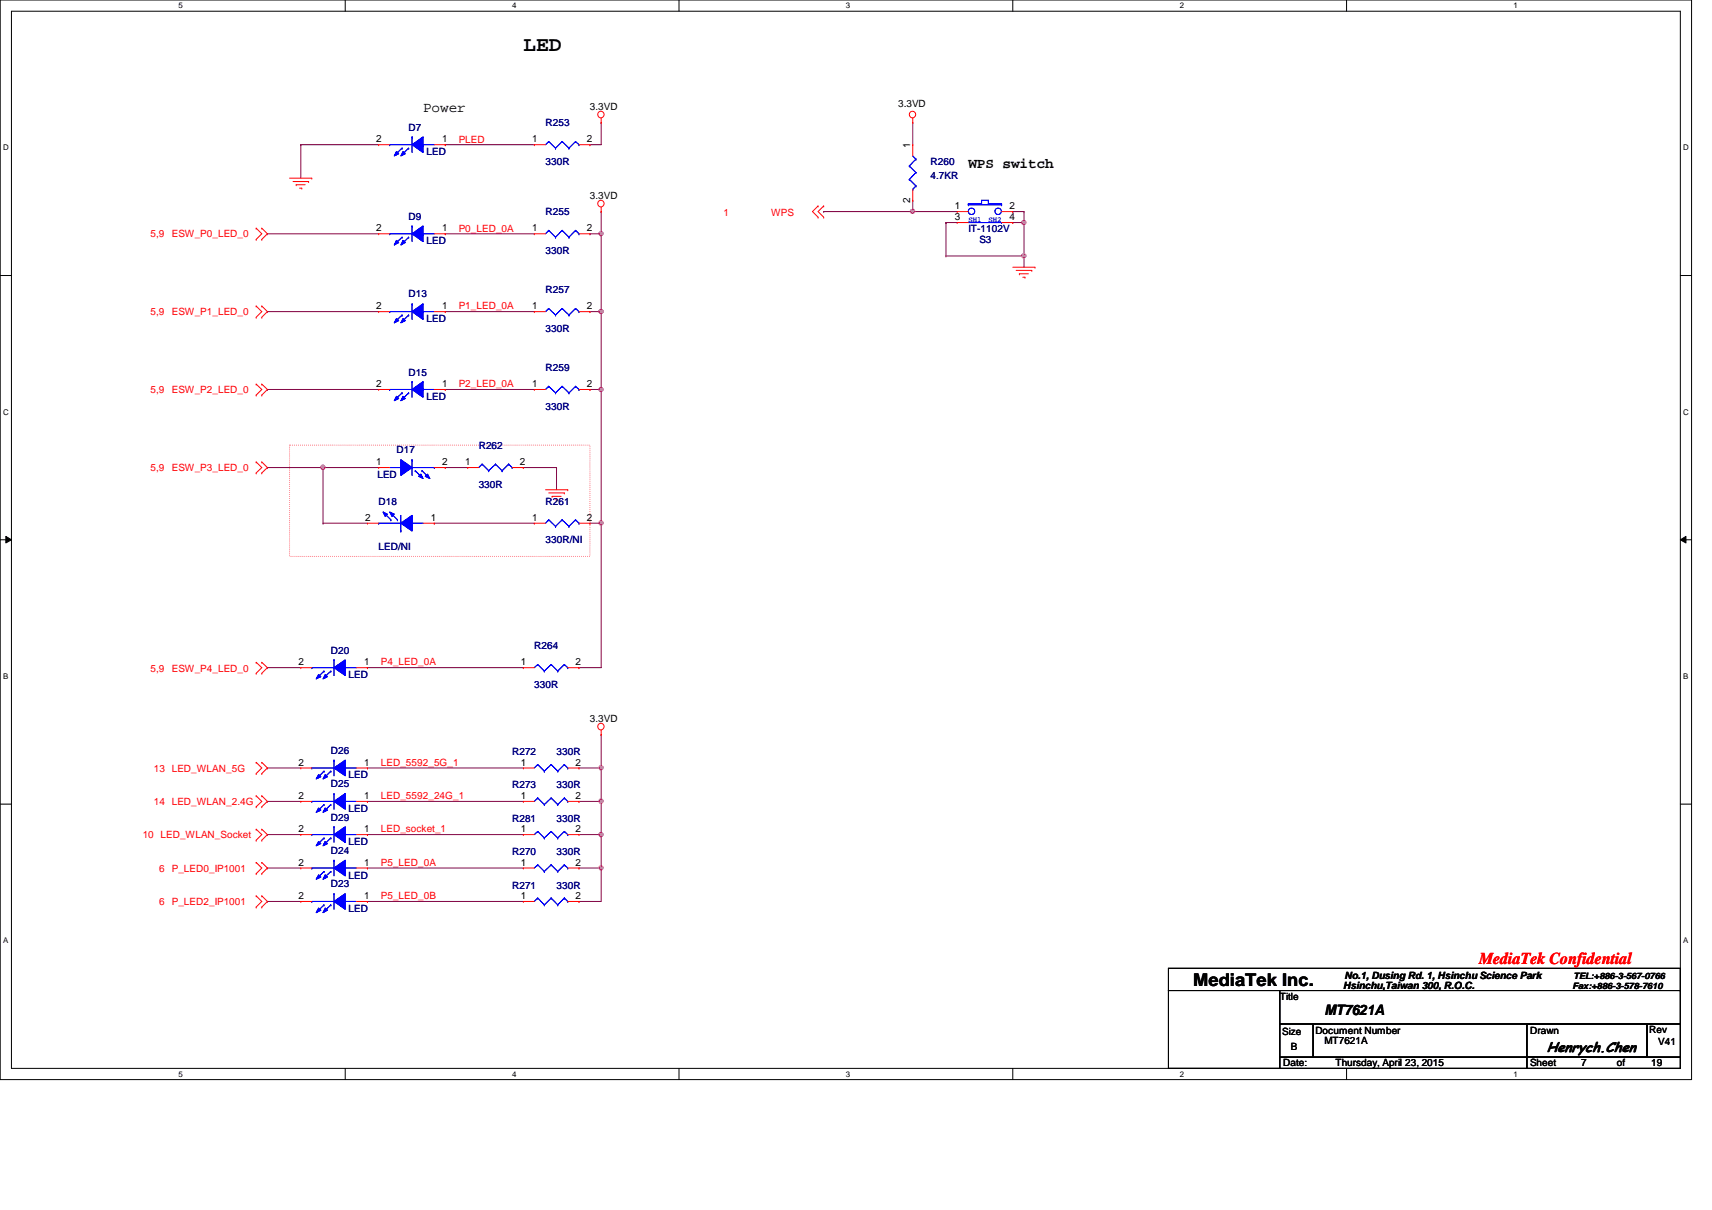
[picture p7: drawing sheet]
<svg xmlns="http://www.w3.org/2000/svg" width="297mm" height="210mm" viewBox="0 0 297 210" stroke-linecap="round" stroke-linejoin="round" font-family="sans-serif">
<path d="M0 0h293.5v187.3h-293.5zM2 1.9h289.5v183.4h-289.5z" fill="none" stroke="#000" stroke-width=".17"/>
<g fill="#fff">
<path d="M30.9 .2h.8v1.5h-.8z"/>
<path d="M30.9 185.5h.8v1.6h-.8z"/>
</g>
<path d="M59.9 0v1.9M59.9 185.3v2" fill="none" stroke="#000" stroke-width=".17"/>
<g fill="#fff">
<path d="M88.9 .2h.7v1.5h-.7z"/>
<path d="M88.9 185.5h.7v1.6h-.7z"/>
</g>
<path d="M117.8 0v1.9M117.8 185.3v2" fill="none" stroke="#000" stroke-width=".17"/>
<g fill="#fff">
<path d="M146.8 .2h.7v1.5h-.7z"/>
<path d="M146.8 185.5h.7v1.6h-.7z"/>
</g>
<path d="M175.7 0v1.9M175.7 185.3v2" fill="none" stroke="#000" stroke-width=".17"/>
<g fill="#fff">
<path d="M204.7 .2h.7v1.5h-.7z"/>
<path d="M204.7 185.5h.7v1.6h-.7z"/>
</g>
<path d="M233.6 0v1.9M233.6 185.3v2" fill="none" stroke="#000" stroke-width=".17"/>
<g fill="#fff">
<path d="M262.6 .2h.8v1.5h-.8z"/>
<path d="M262.6 185.5h.8v1.6h-.8z"/>
<path d="M.5 24.8h1v1.6h-1z"/>
<path d="M292.1 24.8h.9v1.6h-.9z"/>
<path d="M.5 70.7h1v1.5h-1z"/>
<path d="M292.1 70.7h.9v1.5h-.9z"/>
</g>
<path d="M0 47.8h2M291.5 47.8h2" fill="none" stroke="#000" stroke-width=".17"/>
<g fill="#fff">
<path d="M.5 116.5h.9v1.6h-.9z"/>
<path d="M292.1 116.5h.8v1.6h-.8z"/>
</g>
<path d="M0 93.6h2M1 93l1 .6-1 .6zM291.5 93.6l1-.6v1.2zM291.5 93.6h2" fill="none" stroke="#000" stroke-width=".17"/>
<path d="M1 93l1 .6-1 .6zM291.5 93.6l1-.6v1.2z" fill="#000"/>
<g fill="#fff">
<path d="M.5 162.4h.9v1.5h-.9z"/>
<path d="M292.1 162.4h.8v1.5h-.8z"/>
</g>
<path d="M0 139.5h2M291.5 139.5h2" fill="none" stroke="#000" stroke-width=".17"/>
<path d="M50.2 77.2h52.2v19.3h-52.2z" fill="none" stroke="#ff0080" stroke-width=".17" stroke-dasharray="0 .3"/>
<path d="M158.4 21.3h.1M158.4 36.7h.1M158.4 21.3v3.8M158.4 36.7h7.7M164.1 38.6h.1M164.1 38.6v5.8M164.1 44.4h.1M164.1 44.4h13.6M177.7 44.4h.1M177.7 44.4v2" fill="none" stroke="#800040" stroke-width=".17"/>
<circle cx="158.3" cy="36.7" r=".37" fill="#f0f"/>
<circle cx="158.3" cy="36.7" r=".37" fill="none" stroke="#f0f" stroke-width=".17"/>
<path d="M104.3 21.3h.1M104.3 21.3v3.8M158.4 34.8h.1M158.4 34.8v1.9M175.7 36.7h.1M175.7 38.6h.1M175.7 36.7h2M175.7 38.6h2M177.7 36.7h.1M177.7 38.6h.1M177.7 36.7v7.7" fill="none" stroke="#800040" stroke-width=".17"/>
<circle cx="177.6" cy="44.4" r=".37" fill="#f0f"/>
<circle cx="177.6" cy="44.4" r=".37" fill="none" stroke="#f0f" stroke-width=".17"/>
<circle cx="177.6" cy="38.6" r=".38" fill="#f0f"/>
<circle cx="177.6" cy="38.6" r=".38" fill="none" stroke="#f0f" stroke-width=".17"/>
<path d="M52.2 25.1h.1M52.2 25.1h13.5M52.2 25.1v5.8M77.3 25.1h.1M77.3 25.1h15.4M102.4 25.1h.1M102.4 25.1h1.9M104.3 36.7h.1M104.3 36.7v3.9h-1.9M164.1 38.6h.1M164.1 38.6h2M102.4 40.6h.1" fill="none" stroke="#800040" stroke-width=".17"/>
<circle cx="104.3" cy="40.5" r=".37" fill="#f0f"/>
<circle cx="104.3" cy="40.5" r=".37" fill="none" stroke="#f0f" stroke-width=".17"/>
<path d="M77.3 40.6h.1M77.3 40.6h15.4M104.3 40.6h.1M104.3 40.6v13.5" fill="none" stroke="#800040" stroke-width=".17"/>
<circle cx="104.3" cy="54" r=".37" fill="#f0f"/>
<circle cx="104.3" cy="54" r=".37" fill="none" stroke="#f0f" stroke-width=".17"/>
<g fill="none" stroke="#800040" stroke-width=".17">
<path d="M77.3 54.1h.1M77.3 54.1h15.4M77.3 67.6h.1M77.3 67.6h15.4M102.4 67.6h.1M102.4 67.6h1.9M77.3 81.1h.1M77.3 81.1h3.8M104.3 90.8h.1M104.3 90.8v25h-3.8M63.8 115.8h.1M63.8 115.8h27"/>
<path d="M100.5 115.8h.1"/>
</g>
<circle cx="104.3" cy="90.7" r=".38" fill="#f0f"/>
<circle cx="104.3" cy="90.7" r=".38" fill="none" stroke="#f0f" stroke-width=".17"/>
<path d="M102.4 54.1h.1M102.4 54.1h1.9M104.3 54.1h.1M104.3 54.1v13.5" fill="none" stroke="#800040" stroke-width=".17"/>
<circle cx="104.3" cy="54" r=".37" fill="#f0f"/>
<circle cx="104.3" cy="54" r=".37" fill="none" stroke="#f0f" stroke-width=".17"/>
<g fill="none" stroke="#800040" stroke-width=".17">
<path d="M46.4 40.6h.1M46.4 54.1h.1M46.4 40.6h19.3M46.4 54.1h19.3M46.4 67.6h.1M46.4 67.6h19.3M46.4 81.1h.1M46.4 81.1h9.6M46.4 115.8h.1M46.4 115.8h5.8M104.3 127.4h.1M104.3 127.4v5.8"/>
<path d="M46.4 150.6h.1M46.4 156.4h.1M46.4 156.4h5.8M46.4 150.6h5.8M63.8 156.4h.1M63.8 150.6h.1M63.8 156.4h27M63.8 150.6h27M100.5 150.6h.1M100.5 150.6h3.8"/>
</g>
<circle cx="104.3" cy="150.6" r=".37" fill="#f0f"/>
<circle cx="104.3" cy="150.6" r=".37" fill="none" stroke="#f0f" stroke-width=".17"/>
<g fill="none" stroke="#800040" stroke-width=".17">
<path d="M46.4 133.2h.1M46.4 139h.1M46.4 139h5.8M46.4 133.2h5.8M63.8 139h.1M63.8 133.2h.1M63.8 139h27M63.8 133.2h27M100.5 133.2h.1M100.5 133.2h3.8M100.5 156.4h.1M104.3 150.6h.1"/>
<path d="M104.3 144.8h.1M104.3 144.8v11.6h-3.8"/>
</g>
<circle cx="104.3" cy="144.8" r=".38" fill="#f0f"/>
<circle cx="104.3" cy="144.8" r=".38" fill="none" stroke="#f0f" stroke-width=".17"/>
<path d="M100.5 139h.1M104.3 133.2h.1M104.3 133.2v5.8h-3.8" fill="none" stroke="#800040" stroke-width=".17"/>
<circle cx="104.3" cy="133.2" r=".37" fill="#f0f"/>
<circle cx="104.3" cy="133.2" r=".37" fill="none" stroke="#f0f" stroke-width=".17"/>
<path d="M104.3 67.6h.1M104.3 67.6v23.2h-1.9M90.8 81.1h.1M90.8 81.1h5.8M96.6 81.1h.1M96.6 81.1v3.9M102.4 90.8h.1" fill="none" stroke="#800040" stroke-width=".17"/>
<circle cx="104.3" cy="67.6" r=".38" fill="#f0f"/>
<circle cx="104.3" cy="67.6" r=".38" fill="none" stroke="#f0f" stroke-width=".17"/>
<path d="M56 90.8h.1M56 81.1h.1M56 90.8h7.8M56 81.1v9.7M75.3 90.8h.1M75.3 90.8h17.4" fill="none" stroke="#800040" stroke-width=".17"/>
<circle cx="56" cy="81.1" r=".38" fill="#f0f"/>
<circle cx="56" cy="81.1" r=".38" fill="none" stroke="#f0f" stroke-width=".17"/>
<path d="M142.9 36.7h.1M142.9 36.7h15.5M56 81.1h.1M56 81.1h9.7M104.3 139h.1M104.3 139v5.8M46.4 144.8h.1M46.4 144.8h5.8M63.8 144.8h.1M63.8 144.8h27M100.5 144.8h3.8M104.3 144.8h.1" fill="none" stroke="#800040" stroke-width=".17"/>
<circle cx="104.3" cy="139" r=".38" fill="#f0f"/>
<circle cx="104.3" cy="139" r=".38" fill="none" stroke="#f0f" stroke-width=".17"/>
<g fill="none" stroke="#f00" stroke-width=".17">
<path d="M44.4 39.6h.1M44.4 39.6l1 1-1 .9M45.4 39.6h.1M45.4 39.6l1 1-1 .9M50.2 30.9h3.9M50.8 31.5h2.7M51.4 32h.1M51.4 32h1.6M52 32.6h.4M52.4 32.6h.1M53.5 31.5h.1M54.1 30.9h.1"/>
<path d="M104.3 21.3h.1M104.3 36.7h.1M104.3 20.5v.8M104.3 35.9v.8M141.9 35.7h.1M141.9 37.7h.1M141.9 35.7l-.9 1 .9 1M142.9 35.7h.1M142.9 37.7h.1M142.9 35.7l-1 1 1 1M158.4 21.3h.1M158.4 20.5v.8"/>
<path d="M44.4 41.5h.1M44.4 55h.1M44.4 53.1h.1M44.4 53.1l1 1-1 .9M45.4 41.5h.1M45.4 53.1h.1M45.4 55h.1M45.4 53.1l1 1-1 .9M175.7 46.4h3.9M176.3 46.9h2.7M176.9 47.5h.1M176.9 47.5h1.5"/>
<path d="M177.5 48.1h.3M177.8 48.1h.1M179 46.9h.1M179.6 46.4h.1M44.4 68.5h.1M44.4 66.6h.1M44.4 66.6l1 1-1 .9M45.4 66.6h.1M45.4 68.5h.1M45.4 66.6l1 1-1 .9M44.4 82h.1M44.4 80.1h.1"/>
<path d="M44.4 80.1l1 1-1 .9M45.4 80.1h.1M45.4 82h.1M45.4 80.1l1 1-1 .9M94.7 85h3.8M95.2 85.5h2.7M95.8 86.1h.1M95.8 86.1h1.6M96.4 86.7h.4M96.8 86.7h.1M97.9 85.5h.1M98.5 85h.1"/>
<path d="M44.4 116.8h.1M44.4 114.9h.1M44.4 114.9l1 .9-1 1M45.4 114.9h.1M45.4 116.8h.1M45.4 114.9l1 .9-1 1M44.4 134.2h.1M44.4 132.2h.1M44.4 140h.1M44.4 138h.1M44.4 132.2l1 1-1 1M44.4 138l1 1-1 1"/>
<path d="M45.4 132.2h.1M45.4 134.2h.1M45.4 138h.1M45.4 140h.1M45.4 132.2l1 1-1 1M45.4 138l1 1-1 1M104.3 127.4h.1M104.3 126.7v.7M44.4 151.6h.1M44.4 149.6h.1M44.4 157.4h.1M44.4 155.4h.1"/>
<path d="M44.4 145.8h.1M44.4 143.8h.1M44.4 149.6l1 1-1 1M44.4 155.4l1 1-1 1M44.4 143.8l1 1-1 1M45.4 149.6h.1M45.4 151.6h.1M45.4 155.4h.1M45.4 157.4h.1M45.4 143.8h.1M45.4 145.8h.1M45.4 149.6l1 1-1 1"/>
<path d="M45.4 155.4l1 1-1 1M45.4 143.8l1 1-1 1"/>
<circle cx="104.3" cy="19.9" r=".56"/>
<circle cx="158.3" cy="19.9" r=".56"/>
<circle cx="104.3" cy="35.3" r=".56"/>
<circle cx="104.3" cy="126" r=".56"/>
</g>
<path d="M202.7 168h88.8v3.8h-88.8zM202.7 171.8h19.3v13.5h-19.3zM222 171.8h69.5v5.8h-69.5zM222 177.6h5.8v5.8h-5.8zM227.8 177.6h57.9v5.8h-57.9zM264.9 177.6h20.8v5.8h-20.8zM264.9 177.6h.1M264.9 177.6v5.8M285.7 177.6h5.8v5.8h-5.8zM222 183.4h42.9v1.9h-42.9zM264.9 183.4h26.6v1.9h-26.6z" fill="none" stroke="#000" stroke-width=".17"/>
<path d="M71.5 39.2h.1M71.5 39.2v2.7M67.6 40.6h.1M67.6 40.6h3.9M73.4 40.6h.1M73.4 40.6h1.9" fill="none" stroke="#00f" stroke-width=".17"/>
<path d="M71.5 40.6l1.9-1.4v2.7z" fill-rule="evenodd" fill="#00f"/>
<path d="M71.5 40.6l1.9-1.4v2.7z" fill="none" stroke="#00f" stroke-width=".17"/>
<path d="M68.8 41.7l.4 .4-.8 .4z" fill-rule="evenodd" fill="#00f"/>
<path d="M68.8 41.7l.4 .4-.8 .4z" fill="none" stroke="#00f" stroke-width=".17"/>
<path d="M69.9 41.7l.4 .4-.7 .4z" fill-rule="evenodd" fill="#00f"/>
<path d="M71.5 39.2h.1M71.5 39.2v2.7M67.6 40.6h.1M67.6 40.6h3.9M69.8 41.1h.1M69.8 41.1l-1.2 1.2M69.9 41.7l.4 .4-.7 .4zM70.9 41.1h.1M70.9 41.1l-1.1 1.2M73.4 40.6h.1M73.4 40.6h1.9" fill="none" stroke="#00f" stroke-width=".17"/>
<path d="M71.5 40.6l1.9-1.4v2.7z" fill-rule="evenodd" fill="#00f"/>
<path d="M71.5 40.6l1.9-1.4v2.7z" fill="none" stroke="#00f" stroke-width=".17"/>
<path d="M68.8 41.7l.4 .4-.8 .4z" fill-rule="evenodd" fill="#00f"/>
<path d="M68.8 41.7l.4 .4-.8 .4z" fill="none" stroke="#00f" stroke-width=".17"/>
<path d="M69.9 41.7l.4 .4-.7 .4z" fill-rule="evenodd" fill="#00f"/>
<path d="M69.8 41.1h.1M69.8 41.1l-1.2 1.2M69.9 41.7l.4 .4-.7 .4zM70.9 41.1h.1M70.9 41.1l-1.1 1.2M54.1 144.8h.1M54.1 144.8h3.9M58 143.4h.1M58 143.4v2.7M59.9 144.8h.1M59.9 144.8h1.9" fill="none" stroke="#00f" stroke-width=".17"/>
<path d="M65.7 40.6h.1M65.7 40.6h1.9M75.3 40.6h2M77.3 40.6h.1" fill="none" stroke="#f00" stroke-width=".17"/>
<path d="M58 144.8l1.9-1.4v2.7z" fill-rule="evenodd" fill="#00f"/>
<path d="M58 144.8l1.9-1.4v2.7z" fill="none" stroke="#00f" stroke-width=".17"/>
<path d="M55.3 146l.4 .3-.8 .4z" fill-rule="evenodd" fill="#00f"/>
<path d="M55.3 146l.4 .3-.8 .4z" fill="none" stroke="#00f" stroke-width=".17"/>
<path d="M56.4 146l.4 .3-.8 .4z" fill-rule="evenodd" fill="#00f"/>
<path d="M54.1 144.8h.1M54.1 144.8h3.9M56.2 145.4h.1M56.2 145.4l-1.1 1.1M56.4 146l.4 .3-.8 .4zM57.4 145.4h.1M57.4 145.4l-1.2 1.1M58 143.4h.1M58 143.4v2.7M59.9 144.8h.1M59.9 144.8h1.9" fill="none" stroke="#00f" stroke-width=".17"/>
<path d="M58 144.8l1.9-1.4v2.7z" fill-rule="evenodd" fill="#00f"/>
<path d="M58 144.8l1.9-1.4v2.7z" fill="none" stroke="#00f" stroke-width=".17"/>
<path d="M55.3 146l.4 .3-.8 .4z" fill-rule="evenodd" fill="#00f"/>
<path d="M55.3 146l.4 .3-.8 .4z" fill="none" stroke="#00f" stroke-width=".17"/>
<path d="M56.4 146l.4 .3-.8 .4z" fill-rule="evenodd" fill="#00f"/>
<g fill="none" stroke="#00f" stroke-width=".17">
<path d="M54.1 156.4h.1M54.1 156.4h3.9M56.2 145.4h.1M56.2 145.4l-1.1 1.1M56.4 146l.4 .3-.8 .4zM57.4 145.4h.1M57.4 145.4l-1.2 1.1M58 155h.1M58 155v2.7M59.9 156.4h.1M59.9 156.4h1.9M93.3 155.8h.1"/>
<path d="M93.3 155.8l-.6 .6M93.3 155.8l1.1 1.2M94.4 157h.1M95.6 155.8h.1M95.6 155.8l-1.2 1.2M95.6 155.8l1.2 1.2M96.8 157h.1M97.9 155.8h.1M97.9 155.8l-1.1 1.2M97.9 155.8l.6 .6M98.5 156.4h.1"/>
</g>
<path d="M52.2 144.8h.1M52.2 144.8h1.9M61.8 144.8h2M63.8 144.8h.1M90.8 156.4h.1M90.8 156.4h1.9M98.5 156.4h2M100.5 156.4h.1" fill="none" stroke="#f00" stroke-width=".17"/>
<path d="M58 156.4l1.9-1.4v2.7z" fill-rule="evenodd" fill="#00f"/>
<path d="M58 156.4l1.9-1.4v2.7z" fill="none" stroke="#00f" stroke-width=".17"/>
<path d="M55.3 157.5l.4 .4-.8 .4z" fill-rule="evenodd" fill="#00f"/>
<path d="M55.3 157.5l.4 .4-.8 .4z" fill="none" stroke="#00f" stroke-width=".17"/>
<path d="M56.4 157.5l.4 .4-.8 .4z" fill-rule="evenodd" fill="#00f"/>
<path d="M54.1 156.4h.1M54.1 156.4h3.9M56.2 157h.1M56.2 157l-1.1 1.1M56.4 157.5l.4 .4-.8 .4zM57.4 157h.1M57.4 157l-1.2 1.1M58 155h.1M58 155v2.7M59.9 156.4h.1M59.9 156.4h1.9" fill="none" stroke="#00f" stroke-width=".17"/>
<path d="M58 156.4l1.9-1.4v2.7z" fill-rule="evenodd" fill="#00f"/>
<path d="M58 156.4l1.9-1.4v2.7z" fill="none" stroke="#00f" stroke-width=".17"/>
<path d="M55.3 157.5l.4 .4-.8 .4z" fill-rule="evenodd" fill="#00f"/>
<path d="M55.3 157.5l.4 .4-.8 .4z" fill="none" stroke="#00f" stroke-width=".17"/>
<path d="M56.4 157.5l.4 .4-.8 .4z" fill-rule="evenodd" fill="#00f"/>
<g fill="none" stroke="#00f" stroke-width=".17">
<path d="M71.5 79.8h.1M71.5 79.8v2.7M67.6 81.1h2M69.6 81.1h.1M71.5 81.1h3.8M75.3 81.1h.1M83.6 80.5h.1M83.6 80.5l-.5 .6M83.6 80.5l1.2 1.2M84.8 81.7h.1M86 80.5h.1M86 80.5l-1.2 1.2"/>
<path d="M86 80.5l1.1 1.2M87.1 81.7h.1M88.3 80.5h.1M88.3 80.5l-1.2 1.2M88.3 80.5l.6 .6M88.9 81.1h.1M56.2 157h.1M56.2 157l-1.1 1.1M56.4 157.5l.4 .4-.8 .4zM57.4 157h.1M57.4 157l-1.2 1.1M93.3 144.2h.1"/>
<path d="M93.3 144.2l-.6 .6M93.3 144.2l1.1 1.2M94.4 145.4h.1M95.6 144.2h.1M95.6 144.2l-1.2 1.2M95.6 144.2l1.2 1.2M96.8 145.4h.1M97.9 144.2h.1M97.9 144.2l-1.1 1.2M97.9 144.2l.6 .6M98.5 144.8h.1"/>
</g>
<path d="M81.1 81.1h.1M81.1 81.1h2M88.9 81.1h1.9M90.8 81.1h.1M52.2 156.4h.1M52.2 156.4h1.9M61.8 156.4h2M63.8 156.4h.1M90.8 144.8h.1M90.8 144.8h1.9M98.5 144.8h2M100.5 144.8h.1" fill="none" stroke="#f00" stroke-width=".17"/>
<path d="M69.6 79.8l1.9 1.3-1.9 1.4z" fill-rule="evenodd" fill="#00f"/>
<path d="M69.6 79.8l1.9 1.3-1.9 1.4z" fill="none" stroke="#00f" stroke-width=".17"/>
<path d="M74.2 82.3l.4 .7-.8-.4z" fill-rule="evenodd" fill="#00f"/>
<path d="M74.2 82.3l.4 .7-.8-.4z" fill="none" stroke="#00f" stroke-width=".17"/>
<path d="M73 82.3l.4 .7-.8-.4z" fill-rule="evenodd" fill="#00f"/>
<path d="M71.5 79.8h.1M71.5 79.8v2.7M67.6 81.1h2M69.6 81.1h.1M71.5 81.1h3.8M72 81.7h.1M72 81.7l1.2 1.1M73 82.3l.4 .7-.8-.4zM73.2 81.7h.1M73.2 81.7l1.2 1.1M75.3 81.1h.1" fill="none" stroke="#00f" stroke-width=".17"/>
<path d="M69.6 79.8l1.9 1.3-1.9 1.4z" fill-rule="evenodd" fill="#00f"/>
<path d="M69.6 79.8l1.9 1.3-1.9 1.4z" fill="none" stroke="#00f" stroke-width=".17"/>
<path d="M74.2 82.3l.4 .7-.8-.4z" fill-rule="evenodd" fill="#00f"/>
<path d="M74.2 82.3l.4 .7-.8-.4z" fill="none" stroke="#00f" stroke-width=".17"/>
<path d="M73 82.3l.4 .7-.8-.4z" fill-rule="evenodd" fill="#00f"/>
<g fill="none" stroke="#00f" stroke-width=".17">
<path d="M168 35.3h.1M168 35.5h.1M168 35.5h5.8M168 35.3h2.3M168 35.3v.2M168 38.6h5.8M170.3 34.8h.1M170.3 35.3h.1M170.3 34.8h1.2M170.3 34.8v.5M171.5 35.3h.1M171.5 34.8h.1"/>
<path d="M171.5 35.3h2.3M171.5 34.8v.5M173.8 35.5h.1M173.8 35.3h.1M173.8 38.6h.1M173.8 35.3v.2M95.2 53.5h.1M95.2 53.5l-.5 .6M95.2 53.5l1.2 1.2M96.4 54.7h.1M97.5 53.5h.1M97.5 53.5l-1.1 1.2"/>
<path d="M97.5 53.5l1.2 1.2M98.7 54.7h.1M99.9 53.5h.1M99.9 53.5l-1.2 1.2M99.9 53.5l.6 .6M100.5 54.1h.1M72 81.7h.1M72 81.7l1.2 1.1M73 82.3l.4 .7-.8-.4zM73.2 81.7h.1M73.2 81.7l1.2 1.1M54.1 139h.1"/>
<path d="M54.1 139h3.9M58 137.7h.1M58 137.7v2.7M59.9 139h.1M59.9 139h1.9M93.3 138.4h.1M93.3 138.4l-.6 .6M93.3 138.4l1.1 1.2M94.4 139.6h.1M95.6 138.4h.1M95.6 138.4l-1.2 1.2M95.6 138.4l1.2 1.2"/>
<path d="M96.8 139.6h.1M97.9 138.4h.1M97.9 138.4l-1.1 1.2M97.9 138.4l.6 .6M98.5 139h.1"/>
<circle cx="168.6" cy="36.7" r=".56"/>
<circle cx="173.2" cy="36.7" r=".56"/>
</g>
<g fill="none" stroke="#f00" stroke-width=".17">
<path d="M166.1 36.7h.1M166.1 38.6h.1M166.1 36.7h1.9M166.1 38.6h1.9M173.8 36.7h1.9M173.8 38.6h1.9M175.7 36.7h.1M175.7 38.6h.1M92.7 54.1h.1M92.7 54.1h2M100.5 54.1h1.9M102.4 54.1h.1"/>
<path d="M65.7 81.1h.1M65.7 81.1h1.9M75.3 81.1h2M77.3 81.1h.1M90.8 139h.1M90.8 139h1.9M98.5 139h2M100.5 139h.1"/>
</g>
<path d="M58 139l1.9-1.3v2.7z" fill-rule="evenodd" fill="#00f"/>
<path d="M58 139l1.9-1.3v2.7z" fill="none" stroke="#00f" stroke-width=".17"/>
<path d="M55.3 140.2l.4 .3-.8 .4z" fill-rule="evenodd" fill="#00f"/>
<path d="M55.3 140.2l.4 .3-.8 .4z" fill="none" stroke="#00f" stroke-width=".17"/>
<path d="M56.4 140.2l.4 .3-.8 .4z" fill-rule="evenodd" fill="#00f"/>
<path d="M54.1 139h.1M54.1 139h3.9M56.2 139.6h.1M56.2 139.6l-1.1 1.2M57.4 139.6h.1M57.4 139.6l-1.2 1.2M58 137.7h.1M58 137.7v2.7M59.9 139h.1M59.9 139h1.9M56.4 140.2l.4 .3-.8 .4z" fill="none" stroke="#00f" stroke-width=".17"/>
<path d="M58 139l1.9-1.3v2.7z" fill-rule="evenodd" fill="#00f"/>
<path d="M58 139l1.9-1.3v2.7z" fill="none" stroke="#00f" stroke-width=".17"/>
<path d="M55.3 140.2l.4 .3-.8 .4z" fill-rule="evenodd" fill="#00f"/>
<path d="M55.3 140.2l.4 .3-.8 .4z" fill="none" stroke="#00f" stroke-width=".17"/>
<path d="M56.4 140.2l.4 .3-.8 .4z" fill-rule="evenodd" fill="#00f"/>
<path d="M56.2 139.6h.1M56.2 139.6l-1.1 1.2M57.4 139.6h.1M57.4 139.6l-1.2 1.2M54.1 150.6h.1M54.1 150.6h3.9M56.4 140.2l.4 .3-.8 .4zM58 149.2h.1M58 149.2v2.7M59.9 150.6h.1M59.9 150.6h1.9" fill="none" stroke="#00f" stroke-width=".17"/>
<path d="M52.2 139h.1M52.2 139h1.9M61.8 139h2M63.8 139h.1" fill="none" stroke="#f00" stroke-width=".17"/>
<path d="M58 150.6l1.9-1.4v2.7z" fill-rule="evenodd" fill="#00f"/>
<path d="M58 150.6l1.9-1.4v2.7z" fill="none" stroke="#00f" stroke-width=".17"/>
<path d="M55.3 151.8l.4 .3-.8 .4z" fill-rule="evenodd" fill="#00f"/>
<path d="M55.3 151.8l.4 .3-.8 .4z" fill="none" stroke="#00f" stroke-width=".17"/>
<path d="M56.4 151.8l.4 .3-.8 .4z" fill-rule="evenodd" fill="#00f"/>
<path d="M54.1 150.6h.1M54.1 150.6h3.9M56.2 151.2h.1M56.2 151.2l-1.1 1.1M56.4 151.8l.4 .3-.8 .4zM57.4 151.2h.1M57.4 151.2l-1.2 1.1M58 149.2h.1M58 149.2v2.7M59.9 150.6h.1M59.9 150.6h1.9" fill="none" stroke="#00f" stroke-width=".17"/>
<path d="M58 150.6l1.9-1.4v2.7z" fill-rule="evenodd" fill="#00f"/>
<path d="M58 150.6l1.9-1.4v2.7z" fill="none" stroke="#00f" stroke-width=".17"/>
<path d="M55.3 151.8l.4 .3-.8 .4z" fill-rule="evenodd" fill="#00f"/>
<path d="M55.3 151.8l.4 .3-.8 .4z" fill="none" stroke="#00f" stroke-width=".17"/>
<path d="M56.4 151.8l.4 .3-.8 .4z" fill-rule="evenodd" fill="#00f"/>
<path d="M67.6 25.1h.1M67.6 25.1h3.9M71.5 23.7h.1M71.5 23.7v2.8M73.4 25.1h.1M73.4 25.1h1.9M56.2 151.2h.1M56.2 151.2l-1.1 1.1M56.4 151.8l.4 .3-.8 .4zM57.4 151.2h.1M57.4 151.2l-1.2 1.1" fill="none" stroke="#00f" stroke-width=".17"/>
<path d="M52.2 150.6h.1M52.2 150.6h1.9M61.8 150.6h2M63.8 150.6h.1" fill="none" stroke="#f00" stroke-width=".17"/>
<path d="M71.5 25.1l1.9-1.4v2.8z" fill-rule="evenodd" fill="#00f"/>
<path d="M71.5 25.1l1.9-1.4v2.8z" fill="none" stroke="#00f" stroke-width=".17"/>
<path d="M68.8 26.3l.4 .4-.8 .4z" fill-rule="evenodd" fill="#00f"/>
<path d="M68.8 26.3l.4 .4-.8 .4z" fill="none" stroke="#00f" stroke-width=".17"/>
<path d="M69.9 26.3l.4 .4-.7 .4z" fill-rule="evenodd" fill="#00f"/>
<path d="M67.6 25.1h.1M67.6 25.1h3.9M69.8 25.7h.1M69.8 25.7l-1.2 1.1M69.9 26.3l.4 .4-.7 .4zM70.9 25.7h.1M70.9 25.7l-1.1 1.1M71.5 23.7h.1M71.5 23.7v2.8M73.4 25.1h.1M73.4 25.1h1.9" fill="none" stroke="#00f" stroke-width=".17"/>
<path d="M71.5 25.1l1.9-1.4v2.8z" fill-rule="evenodd" fill="#00f"/>
<path d="M71.5 25.1l1.9-1.4v2.8z" fill="none" stroke="#00f" stroke-width=".17"/>
<path d="M68.8 26.3l.4 .4-.8 .4z" fill-rule="evenodd" fill="#00f"/>
<path d="M68.8 26.3l.4 .4-.8 .4z" fill="none" stroke="#00f" stroke-width=".17"/>
<path d="M69.9 26.3l.4 .4-.7 .4z" fill-rule="evenodd" fill="#00f"/>
<path d="M69.8 25.7h.1M69.8 25.7l-1.2 1.1M69.9 26.3l.4 .4-.7 .4zM70.9 25.7h.1M70.9 25.7l-1.1 1.1M67.6 54.1h.1M67.6 54.1h3.9M71.5 52.7h.1M71.5 52.7v2.7M73.4 54.1h.1M73.4 54.1h1.9" fill="none" stroke="#00f" stroke-width=".17"/>
<path d="M65.7 25.1h.1M65.7 25.1h1.9M75.3 25.1h2M77.3 25.1h.1" fill="none" stroke="#f00" stroke-width=".17"/>
<path d="M71.5 54.1l1.9-1.4v2.7z" fill-rule="evenodd" fill="#00f"/>
<path d="M71.5 54.1l1.9-1.4v2.7z" fill="none" stroke="#00f" stroke-width=".17"/>
<path d="M68.8 55.2l.4 .4-.8 .4z" fill-rule="evenodd" fill="#00f"/>
<path d="M68.8 55.2l.4 .4-.8 .4z" fill="none" stroke="#00f" stroke-width=".17"/>
<path d="M69.9 55.2l.4 .4-.7 .4z" fill-rule="evenodd" fill="#00f"/>
<path d="M67.6 54.1h.1M67.6 54.1h3.9M69.8 54.7h.1M69.8 54.7l-1.2 1.1M69.9 55.2l.4 .4-.7 .4zM70.9 54.7h.1M70.9 54.7l-1.1 1.1M71.5 52.7h.1M71.5 52.7v2.7M73.4 54.1h.1M73.4 54.1h1.9" fill="none" stroke="#00f" stroke-width=".17"/>
<path d="M71.5 54.1l1.9-1.4v2.7z" fill-rule="evenodd" fill="#00f"/>
<path d="M71.5 54.1l1.9-1.4v2.7z" fill="none" stroke="#00f" stroke-width=".17"/>
<path d="M68.8 55.2l.4 .4-.8 .4z" fill-rule="evenodd" fill="#00f"/>
<path d="M68.8 55.2l.4 .4-.8 .4z" fill="none" stroke="#00f" stroke-width=".17"/>
<path d="M69.9 55.2l.4 .4-.7 .4z" fill-rule="evenodd" fill="#00f"/>
<g fill="none" stroke="#00f" stroke-width=".17">
<path d="M157.8 28.8h.1M157.8 31.1h.1M157.8 28.8l1.1 1.1M157.8 31.1l1.1 1.2M158.4 32.9h.1M158.4 27.1l.5 .5M158.9 27.6h.1M158.9 29.9h.1M158.9 32.3h.1M158.9 27.6l-1.1 1.2M158.9 29.9l-1.1 1.2M158.9 32.3l-.5 .6"/>
<path d="M69.8 54.7h.1M69.8 54.7l-1.2 1.1M69.9 55.2l.4 .4-.7 .4zM70.9 54.7h.1M70.9 54.7l-1.1 1.1M65.7 90.8h.1M65.7 90.8h3.9M69.6 92.1h.1M69.6 89.4v2.7M71.5 90.8h.1M71.5 90.8h1.9"/>
</g>
<path d="M158.4 25.1h.1M158.4 34.8h.1M158.4 25.1v2M158.4 32.9v1.9M65.7 54.1h.1M65.7 54.1h1.9M75.3 54.1h2M77.3 54.1h.1" fill="none" stroke="#f00" stroke-width=".17"/>
<path d="M69.6 90.8l1.9-1.4v2.7z" fill-rule="evenodd" fill="#00f"/>
<path d="M69.6 90.8l1.9-1.4v2.7z" fill="none" stroke="#00f" stroke-width=".17"/>
<path d="M66.5 88.8l.7 .4-.4 .4z" fill-rule="evenodd" fill="#00f"/>
<path d="M66.5 88.8l.7 .4-.4 .4z" fill="none" stroke="#00f" stroke-width=".17"/>
<path d="M67.6 88.8l.8 .4-.4 .4z" fill-rule="evenodd" fill="#00f"/>
<path d="M65.7 90.8h.1M65.7 90.8h3.9M66.7 89l1.1 1.2M67.6 88.8l.8 .4-.4 .4zM67.8 90.2h.1M67.8 89l1.2 1.2M69 90.2h.1M69.6 92.1h.1M69.6 89.4v2.7M71.5 90.8h.1M71.5 90.8h1.9" fill="none" stroke="#00f" stroke-width=".17"/>
<path d="M69.6 90.8l1.9-1.4v2.7z" fill-rule="evenodd" fill="#00f"/>
<path d="M69.6 90.8l1.9-1.4v2.7z" fill="none" stroke="#00f" stroke-width=".17"/>
<path d="M66.5 88.8l.7 .4-.4 .4z" fill-rule="evenodd" fill="#00f"/>
<path d="M66.5 88.8l.7 .4-.4 .4z" fill="none" stroke="#00f" stroke-width=".17"/>
<path d="M67.6 88.8l.8 .4-.4 .4z" fill-rule="evenodd" fill="#00f"/>
<path d="M66.7 89l1.1 1.2M67.6 88.8l.8 .4-.4 .4zM67.8 90.2h.1M67.8 89l1.2 1.2M69 90.2h.1M54.1 133.2h.1M54.1 133.2h3.9M58 131.9h.1M58 131.9v2.7M59.9 133.2h.1M59.9 133.2h1.9" fill="none" stroke="#00f" stroke-width=".17"/>
<path d="M63.8 90.8h.1M63.8 90.8h1.9M73.4 90.8h1.9M75.3 90.8h.1" fill="none" stroke="#f00" stroke-width=".17"/>
<path d="M58 133.2l1.9-1.3v2.7z" fill-rule="evenodd" fill="#00f"/>
<path d="M58 133.2l1.9-1.3v2.7z" fill="none" stroke="#00f" stroke-width=".17"/>
<path d="M55.3 134.4l.4 .3-.8 .4z" fill-rule="evenodd" fill="#00f"/>
<path d="M55.3 134.4l.4 .3-.8 .4z" fill="none" stroke="#00f" stroke-width=".17"/>
<path d="M56.4 134.4l.4 .3-.8 .4z" fill-rule="evenodd" fill="#00f"/>
<path d="M54.1 133.2h.1M54.1 133.2h3.9M56.2 133.8h.1M56.2 133.8l-1.1 1.2M56.4 134.4l.4 .3-.8 .4zM57.4 133.8h.1M57.4 133.8l-1.2 1.2M58 131.9h.1M58 131.9v2.7M59.9 133.2h.1M59.9 133.2h1.9" fill="none" stroke="#00f" stroke-width=".17"/>
<path d="M58 133.2l1.9-1.3v2.7z" fill-rule="evenodd" fill="#00f"/>
<path d="M58 133.2l1.9-1.3v2.7z" fill="none" stroke="#00f" stroke-width=".17"/>
<path d="M55.3 134.4l.4 .3-.8 .4z" fill-rule="evenodd" fill="#00f"/>
<path d="M55.3 134.4l.4 .3-.8 .4z" fill="none" stroke="#00f" stroke-width=".17"/>
<path d="M56.4 134.4l.4 .3-.8 .4z" fill-rule="evenodd" fill="#00f"/>
<g fill="none" stroke="#00f" stroke-width=".17">
<path d="M95.2 40h.1M95.2 40l-.5 .6M95.2 40l1.2 1.1M97.5 40h.1M97.5 40l-1.1 1.1M97.5 40l1.2 1.1M99.9 40h.1M99.9 40l-1.2 1.1M99.9 40l.6 .6M96.4 41.1h.1M98.7 41.1h.1M100.5 40.6h.1"/>
<path d="M95.2 90.2h.1M95.2 90.2l-.5 .6M95.2 90.2l1.2 1.1M96.4 91.3h.1M97.5 90.2h.1M97.5 90.2l-1.1 1.1M97.5 90.2l1.2 1.1M98.7 91.3h.1M99.9 90.2h.1M99.9 90.2l-1.2 1.1M99.9 90.2l.6 .6M100.5 90.8h.1"/>
<path d="M54.1 115.8h.1M54.1 115.8h3.9M58 114.5h.1M58 114.5v2.7M59.9 115.8h.1M59.9 115.8h1.9M56.2 133.8h.1M56.2 133.8l-1.1 1.2M56.4 134.4l.4 .3-.8 .4zM57.4 133.8h.1M57.4 133.8l-1.2 1.2M93.3 150h.1"/>
<path d="M93.3 150l-.6 .6M93.3 150l1.1 1.2M94.4 151.2h.1M95.6 150h.1M95.6 150l-1.2 1.2M95.6 150l1.2 1.2M96.8 151.2h.1M97.9 150h.1M97.9 150l-1.1 1.2M97.9 150l.6 .6M98.5 150.6h.1"/>
</g>
<g fill="none" stroke="#f00" stroke-width=".17">
<path d="M92.7 40.6h.1M92.7 40.6h2M100.5 40.6h1.9M102.4 40.6h.1M92.7 90.8h.1M92.7 90.8h2M100.5 90.8h1.9M102.4 90.8h.1M52.2 133.2h.1M52.2 133.2h1.9M61.8 133.2h2M63.8 133.2h.1"/>
<path d="M90.8 150.6h.1M90.8 150.6h1.9M98.5 150.6h2M100.5 150.6h.1"/>
</g>
<path d="M58 115.8l1.9-1.3v2.7z" fill-rule="evenodd" fill="#00f"/>
<path d="M58 115.8l1.9-1.3v2.7z" fill="none" stroke="#00f" stroke-width=".17"/>
<path d="M55.3 117l.4 .4-.8 .4z" fill-rule="evenodd" fill="#00f"/>
<path d="M55.3 117l.4 .4-.8 .4z" fill="none" stroke="#00f" stroke-width=".17"/>
<path d="M56.4 117l.4 .4-.8 .4z" fill-rule="evenodd" fill="#00f"/>
<path d="M54.1 115.8h.1M54.1 115.8h3.9M56.2 116.4h.1M56.2 116.4l-1.1 1.2M56.4 117l.4 .4-.8 .4zM57.4 116.4h.1M57.4 116.4l-1.2 1.2M58 114.5h.1M58 114.5v2.7M59.9 115.8h.1M59.9 115.8h1.9" fill="none" stroke="#00f" stroke-width=".17"/>
<path d="M58 115.8l1.9-1.3v2.7z" fill-rule="evenodd" fill="#00f"/>
<path d="M58 115.8l1.9-1.3v2.7z" fill="none" stroke="#00f" stroke-width=".17"/>
<path d="M55.3 117l.4 .4-.8 .4z" fill-rule="evenodd" fill="#00f"/>
<path d="M55.3 117l.4 .4-.8 .4z" fill="none" stroke="#00f" stroke-width=".17"/>
<path d="M56.4 117l.4 .4-.8 .4z" fill-rule="evenodd" fill="#00f"/>
<g fill="none" stroke="#00f" stroke-width=".17">
<path d="M67.6 67.6h.1M67.6 67.6h3.9M71.5 66.2h.1M71.5 66.2v2.7M73.4 67.6h.1M73.4 67.6h1.9M95.2 67h.1M95.2 67l-.5 .6M95.2 67l1.2 1.2M96.4 68.2h.1M97.5 67h.1M97.5 67l-1.1 1.2"/>
<path d="M97.5 67l1.2 1.2M98.7 68.2h.1M99.9 67h.1M99.9 67l-1.2 1.2M99.9 67l.6 .6M100.5 67.6h.1M56.2 116.4h.1M56.2 116.4l-1.1 1.2M56.4 117l.4 .4-.8 .4zM57.4 116.4h.1M57.4 116.4l-1.2 1.2M93.3 115.3h.1"/>
<path d="M93.3 115.3l-.6 .5M93.3 115.3l1.1 1.1M94.4 116.4h.1M95.6 115.3h.1M95.6 115.3l-1.2 1.1M95.6 115.3l1.2 1.1M96.8 116.4h.1M97.9 115.3h.1M97.9 115.3l-1.1 1.1M97.9 115.3l.6 .5M98.5 115.8h.1M93.3 132.6h.1"/>
<path d="M93.3 132.6l-.6 .6M93.3 132.6l1.1 1.2M94.4 133.8h.1M95.6 132.6h.1M95.6 132.6l-1.2 1.2M95.6 132.6l1.2 1.2M96.8 133.8h.1M97.9 132.6h.1M97.9 132.6l-1.1 1.2M97.9 132.6l.6 .6M98.5 133.2h.1"/>
</g>
<g fill="none" stroke="#f00" stroke-width=".17">
<path d="M92.7 67.6h.1M92.7 67.6h2M100.5 67.6h1.9M102.4 67.6h.1M52.2 115.8h.1M52.2 115.8h1.9M61.8 115.8h2M63.8 115.8h.1M90.8 115.8h.1M90.8 115.8h1.9M98.5 115.8h2M100.5 115.8h.1"/>
<path d="M90.8 133.2h.1M90.8 133.2h1.9M98.5 133.2h2M100.5 133.2h.1"/>
</g>
<path d="M71.5 67.6l1.9-1.4v2.7z" fill-rule="evenodd" fill="#00f"/>
<path d="M71.5 67.6l1.9-1.4v2.7z" fill="none" stroke="#00f" stroke-width=".17"/>
<path d="M68.8 68.7l.4 .4-.8 .4z" fill-rule="evenodd" fill="#00f"/>
<path d="M68.8 68.7l.4 .4-.8 .4z" fill="none" stroke="#00f" stroke-width=".17"/>
<path d="M69.9 68.7l.4 .4-.7 .4z" fill-rule="evenodd" fill="#00f"/>
<path d="M67.6 67.6h.1M67.6 67.6h3.9M69.8 68.2h.1M69.8 68.2l-1.2 1.1M69.9 68.7l.4 .4-.7 .4zM70.9 68.2h.1M70.9 68.2l-1.1 1.1M71.5 66.2h.1M71.5 66.2v2.7M73.4 67.6h.1M73.4 67.6h1.9" fill="none" stroke="#00f" stroke-width=".17"/>
<path d="M71.5 67.6l1.9-1.4v2.7z" fill-rule="evenodd" fill="#00f"/>
<path d="M71.5 67.6l1.9-1.4v2.7z" fill="none" stroke="#00f" stroke-width=".17"/>
<path d="M68.8 68.7l.4 .4-.8 .4z" fill-rule="evenodd" fill="#00f"/>
<path d="M68.8 68.7l.4 .4-.8 .4z" fill="none" stroke="#00f" stroke-width=".17"/>
<path d="M69.9 68.7l.4 .4-.7 .4z" fill-rule="evenodd" fill="#00f"/>
<g fill="none" stroke="#00f" stroke-width=".17">
<path d="M95.2 24.6h.1M95.2 24.6l-.5 .5M95.2 24.6l1.2 1.1M96.4 25.7h.1M97.5 24.6h.1M97.5 24.6l-1.1 1.1M97.5 24.6l1.2 1.1M98.7 25.7h.1M99.9 24.6h.1M99.9 24.6l-1.2 1.1M99.9 24.6l.6 .5M100.5 25.1h.1"/>
<path d="M69.8 68.2h.1M69.8 68.2l-1.2 1.1M69.9 68.7l.4 .4-.7 .4zM70.9 68.2h.1M70.9 68.2l-1.1 1.1"/>
</g>
<path d="M92.7 25.1h.1M92.7 25.1h2M100.5 25.1h1.9M102.4 25.1h.1M65.7 67.6h.1M65.7 67.6h1.9M75.3 67.6h2M77.3 67.6h.1" fill="none" stroke="#f00" stroke-width=".17"/>
<circle cx="158.3" cy="36.7" r=".37" fill="#f0f"/>
<circle cx="158.3" cy="36.7" r=".37" fill="none" stroke="#f0f" stroke-width=".17"/>
<circle cx="177.6" cy="44.4" r=".37" fill="#f0f"/>
<circle cx="177.6" cy="44.4" r=".37" fill="none" stroke="#f0f" stroke-width=".17"/>
<circle cx="177.6" cy="38.6" r=".38" fill="#f0f"/>
<circle cx="177.6" cy="38.6" r=".38" fill="none" stroke="#f0f" stroke-width=".17"/>
<circle cx="104.3" cy="40.5" r=".37" fill="#f0f"/>
<circle cx="104.3" cy="40.5" r=".37" fill="none" stroke="#f0f" stroke-width=".17"/>
<circle cx="104.3" cy="54" r=".37" fill="#f0f"/>
<circle cx="104.3" cy="54" r=".37" fill="none" stroke="#f0f" stroke-width=".17"/>
<circle cx="104.3" cy="90.7" r=".38" fill="#f0f"/>
<circle cx="104.3" cy="90.7" r=".38" fill="none" stroke="#f0f" stroke-width=".17"/>
<circle cx="104.3" cy="54" r=".37" fill="#f0f"/>
<circle cx="104.3" cy="54" r=".37" fill="none" stroke="#f0f" stroke-width=".17"/>
<circle cx="104.3" cy="150.6" r=".37" fill="#f0f"/>
<circle cx="104.3" cy="150.6" r=".37" fill="none" stroke="#f0f" stroke-width=".17"/>
<circle cx="104.3" cy="144.8" r=".38" fill="#f0f"/>
<circle cx="104.3" cy="144.8" r=".38" fill="none" stroke="#f0f" stroke-width=".17"/>
<circle cx="104.3" cy="133.2" r=".37" fill="#f0f"/>
<circle cx="104.3" cy="133.2" r=".37" fill="none" stroke="#f0f" stroke-width=".17"/>
<circle cx="104.3" cy="67.6" r=".38" fill="#f0f"/>
<circle cx="104.3" cy="67.6" r=".38" fill="none" stroke="#f0f" stroke-width=".17"/>
<circle cx="56" cy="81.1" r=".38" fill="#f0f"/>
<circle cx="56" cy="81.1" r=".38" fill="none" stroke="#f0f" stroke-width=".17"/>
<circle cx="104.3" cy="139" r=".38" fill="#f0f"/>
<circle cx="104.3" cy="139" r=".38" fill="none" stroke="#f0f" stroke-width=".17"/>
<text font-size="3.6" x="90.8" y="8.8">LED</text>
<text font-size="3" x="207" y="171">MediaTek Inc.</text>
<text font-size="2.9" fill="#f00" x="256.6" y="167.3">MediaTek Confidential</text>
<g font-size="2.5">
<text x="73.4" y="19.4">Power</text>
<text x="168" y="29.1">WPS switch</text>
<text x="229.8" y="176">MT7621A</text>
</g>
<text font-size="2.4" x="268.4" y="182.4">Henrych.Chen</text>
<g font-size="1.7" fill="#000080">
<text x="70.9" y="22.6">D7</text>
<text x="94.7" y="21.9">R253</text>
<text x="74" y="26.9">LED</text>
<text x="94.7" y="28.7">330R</text>
<text x="161.5" y="28.7">R260</text>
<text x="161.5" y="31">4.7KR</text>
<text x="70.9" y="38.1">D9</text>
<text x="94.7" y="37.3">R255</text>
<text x="168" y="40.2">IT-1102V</text>
<text x="74" y="42.4">LED</text>
<text x="94.7" y="44.1">330R</text>
<text x="169.9" y="42.2">S3</text>
<text x="70.9" y="51.6">D13</text>
<text x="94.7" y="50.8">R257</text>
<text x="74" y="55.9">LED</text>
<text x="94.7" y="57.6">330R</text>
<text x="70.9" y="65.2">D15</text>
<text x="94.7" y="64.3">R259</text>
<text x="74" y="69.4">LED</text>
<text x="94.7" y="71.1">330R</text>
<text x="83.1" y="77.9">R262</text>
<text x="65.5" y="82.9">LED</text>
<text x="68.8" y="78.7">D17</text>
<text x="65.7" y="87.5">D18</text>
<text x="83.1" y="84.6">330R</text>
<text x="94.7" y="87.5">R261</text>
<text x="65.7" y="95.5">LED/NI</text>
<text x="94.7" y="94.3">330R/NI</text>
<text x="57.4" y="113.4">D20</text>
<text x="92.7" y="112.6">R264</text>
<text x="60.5" y="117.6">LED</text>
<text x="92.7" y="119.4">330R</text>
<text x="57.4" y="130.8">D26</text>
<text x="88.9" y="131">R272</text>
<text x="96.6" y="131">330R</text>
<text x="57.4" y="136.6">D25</text>
<text x="60.5" y="135">LED</text>
<text x="88.9" y="136.7">R273</text>
<text x="96.6" y="136.7">330R</text>
<text x="57.4" y="142.4">D29</text>
<text x="60.5" y="140.8">LED</text>
<text x="88.9" y="142.5">R281</text>
<text x="96.6" y="142.5">330R</text>
<text x="57.4" y="148.1">D24</text>
<text x="60.5" y="146.6">LED</text>
<text x="88.9" y="148.3">R270</text>
<text x="96.6" y="148.3">330R</text>
<text x="57.4" y="153.9">D23</text>
<text x="60.5" y="152.4">LED</text>
<text x="88.9" y="154.1">R271</text>
<text x="96.6" y="154.1">330R</text>
<text x="60.5" y="158.2">LED</text>
</g>
<g font-size="1.7">
<text x="102.4" y="19">3.3VD</text>
<text x="155.8" y="18.6">3.3VD</text>
<text x="65.3" y="24.7">2</text>
<text x="76.7" y="24.7">1</text>
<text x="92.3" y="24.7">1</text>
<text x="101.8" y="24.7">2</text>
<text x="157.9" y="25.7" transform="rotate(-90 157.9 25.7)">1</text>
<text x="102.4" y="34.5">3.3VD</text>
<text x="157.9" y="35.2" transform="rotate(-90 157.9 35.2)">2</text>
<text x="65.3" y="40.1">2</text>
<text x="76.7" y="40.1">1</text>
<text x="92.3" y="40.1">1</text>
<text x="101.8" y="40.1">2</text>
<text x="165.7" y="36.3">1</text>
<text x="165.7" y="38.2">3</text>
<text x="175.1" y="36.3">2</text>
<text x="175.1" y="38.2">4</text>
<text x="65.3" y="53.6">2</text>
<text x="76.7" y="53.6">1</text>
<text x="92.3" y="53.6">1</text>
<text x="101.8" y="53.6">2</text>
<text x="65.3" y="67.1">2</text>
<text x="76.7" y="67.1">1</text>
<text x="92.3" y="67.1">1</text>
<text x="101.8" y="67.1">2</text>
<text x="65.3" y="80.7">1</text>
<text x="76.7" y="80.7">2</text>
<text x="80.7" y="80.7">1</text>
<text x="90.2" y="80.7">2</text>
<text x="63.4" y="90.3">2</text>
<text x="74.8" y="90.3">1</text>
<text x="92.3" y="90.3">1</text>
<text x="101.8" y="90.3">2</text>
<text x="51.8" y="115.4">2</text>
<text x="63.2" y="115.4">1</text>
<text x="90.4" y="115.4">1</text>
<text x="99.9" y="115.4">2</text>
<text x="102.4" y="125.2">3.3VD</text>
<text x="51.8" y="132.8">2</text>
<text x="63.2" y="132.8">1</text>
<text x="90.4" y="132.8">1</text>
<text x="99.9" y="132.8">2</text>
<text x="51.8" y="138.6">2</text>
<text x="63.2" y="138.6">1</text>
<text x="90.4" y="138.6">1</text>
<text x="99.9" y="138.6">2</text>
<text x="51.8" y="144.4">2</text>
<text x="63.2" y="144.4">1</text>
<text x="90.4" y="144.4">1</text>
<text x="99.9" y="144.4">2</text>
<text x="51.8" y="156">2</text>
<text x="51.8" y="150.2">2</text>
<text x="63.2" y="156">1</text>
<text x="63.2" y="150.2">1</text>
<text x="90.4" y="156">1</text>
<text x="90.4" y="150.2">1</text>
<text x="99.9" y="156">2</text>
<text x="99.9" y="150.2">2</text>
<text x="222" y="173.4">Title</text>
<text x="233" y="171.5">Hsinchu,Taiwan 300, R.O.C.</text>
<text x="233.3" y="169.8">No.1, Dusing Rd. 1, Hsinchu Science Park</text>
<text x="222.5" y="179.6">Size</text>
<text x="228.2" y="179.4">Document Number</text>
<text x="265.5" y="179.4">Drawn</text>
<text x="286.1" y="179.2">Rev</text>
<text x="222.6" y="185">Date:</text>
<text x="224" y="182.1">B</text>
<text x="229.8" y="181.1">MT7621A</text>
<text x="231.7" y="185">Thursday, April 23, 2015</text>
<text x="265.5" y="185">Sheet</text>
<text x="274.4" y="185">7</text>
<text x="280.5" y="185">of</text>
<text x="286.5" y="185">19</text>
<text x="287.7" y="181.4">V41</text>
</g>
<g font-size="1.7" fill="#f00">
<text x="79.6" y="24.7">PLED</text>
<text x="26.1" y="41.2">5,9</text>
<text x="29.8" y="41.2">ESW_P0_LED_0</text>
<text x="79.6" y="40.2">P0_LED_0A</text>
<text x="125.5" y="37.5">1</text>
<text x="133.8" y="37.5">WPS</text>
<text x="79.6" y="53.7">P1_LED_0A</text>
<text x="26.1" y="54.7">5,9</text>
<text x="29.8" y="54.7">ESW_P1_LED_0</text>
<text x="26.1" y="68.2">5,9</text>
<text x="29.8" y="68.2">ESW_P2_LED_0</text>
<text x="79.6" y="67.2">P2_LED_0A</text>
<text x="26.1" y="81.7">5,9</text>
<text x="29.8" y="81.7">ESW_P3_LED_0</text>
<text x="26.1" y="116.5">5,9</text>
<text x="29.8" y="116.5">ESW_P4_LED_0</text>
<text x="66.1" y="115.4">P4_LED_0A</text>
<text x="26.7" y="133.9">13 LED_WLAN_5G</text>
<text x="66.1" y="132.8">LED_5592_5G_1</text>
<text x="26.7" y="139.7">14 LED_WLAN_2.4G</text>
<text x="66.1" y="138.6">LED_5592_24G_1</text>
<text x="24.8" y="145.5">10 LED_WLAN_Socket</text>
<text x="66.1" y="144.4">LED_socket_1</text>
<text x="27.6" y="151.2">6 P_LED0_IP1001</text>
<text x="66.1" y="156">P5_LED_0B</text>
<text x="66.1" y="150.2">P5_LED_0A</text>
<text x="27.6" y="157">6 P_LED2_IP1001</text>
</g>
<g font-size="1.5">
<text x="272.8" y="171.5">Fax:+886-3-578-7610</text>
<text x="273" y="169.8">TEL:+886-3-567-0766</text>
</g>
<g font-size="1.4">
<text x="30.9" y="1.4">5</text>
<text x="88.9" y="1.4">4</text>
<text x="146.8" y="1.4">3</text>
<text x="204.7" y="1.4">2</text>
<text x="262.6" y="1.4">1</text>
<text x=".5" y="26.1">D</text>
<text x="292.1" y="26.1">D</text>
<text x=".5" y="71.9">C</text>
<text x="292.1" y="71.9">C</text>
<text x=".5" y="117.8">B</text>
<text x="292.1" y="117.8">B</text>
<text x=".5" y="163.6">A</text>
<text x="292.1" y="163.6">A</text>
<text x="30.9" y="186.8">5</text>
<text x="88.9" y="186.8">4</text>
<text x="146.8" y="186.8">3</text>
<text x="204.7" y="186.8">2</text>
<text x="262.6" y="186.8">1</text>
</g>
<g font-size="1.3" fill="#00f">
<text x="168" y="38.5">SH1</text>
<text x="171.5" y="38.5">SH2</text>
</g>
</svg>
